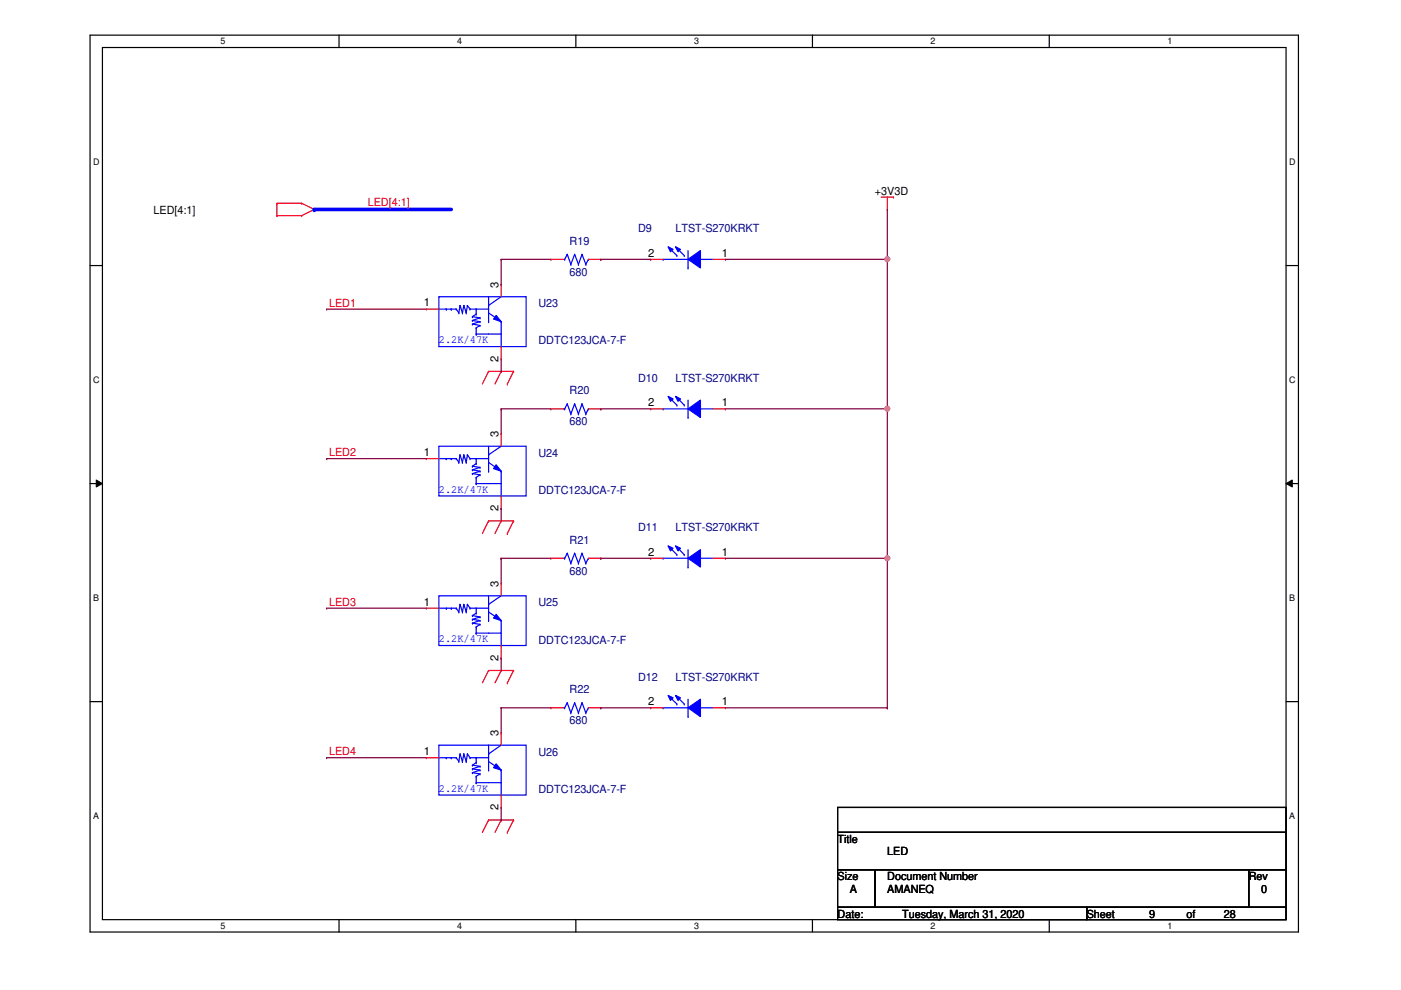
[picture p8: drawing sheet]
<svg xmlns="http://www.w3.org/2000/svg" width="297mm" height="210mm" viewBox="0 0 297 210" stroke-linecap="round" stroke-linejoin="round" font-family="sans-serif">
<path d="M19.1 7.5h256.2v190.1h-256.2zM21.7 10.1h251v184.9h-251z" fill="none" stroke="#000" stroke-width=".25"/>
<g fill="#fff">
<path d="M46.8 7.7h1v2.1h-1z"/>
<path d="M46.8 195.2h1v2.2h-1z"/>
</g>
<path d="M71.9 7.5v2.6M71.9 195v2.6" fill="none" stroke="#000" stroke-width=".25"/>
<g fill="#fff">
<path d="M96.9 7.7h1.1v2.1h-1.1z"/>
<path d="M96.9 195.2h1.1v2.2h-1.1z"/>
</g>
<path d="M122.1 7.5v2.6M122.1 195v2.6" fill="none" stroke="#000" stroke-width=".25"/>
<g fill="#fff">
<path d="M147.2 7.7h1v2.1h-1z"/>
<path d="M147.2 195.2h1v2.2h-1z"/>
</g>
<path d="M172.3 7.5v2.6M172.3 195v2.6" fill="none" stroke="#000" stroke-width=".25"/>
<g fill="#fff">
<path d="M197.3 7.7h1v2.1h-1z"/>
<path d="M197.3 195.2h1v2.2h-1z"/>
</g>
<path d="M222.5 7.5v2.6M222.5 195v2.6" fill="none" stroke="#000" stroke-width=".25"/>
<g fill="#fff">
<path d="M247.5 7.7h1v2.1h-1z"/>
<path d="M247.5 195.2h1v2.2h-1z"/>
<path d="M19.8 33.2h1.3v2.1h-1.3z"/>
<path d="M273.3 33.2h1.4v2.1h-1.4z"/>
<path d="M19.8 79.4h1.3v2.1h-1.3z"/>
<path d="M273.3 79.4h1.4v2.1h-1.4z"/>
</g>
<path d="M19.1 56.3h2.6M272.7 56.3h2.6" fill="none" stroke="#000" stroke-width=".25"/>
<g fill="#fff">
<path d="M19.8 125.6h1.2v2.2h-1.2z"/>
<path d="M273.3 125.6h1.3v2.2h-1.3z"/>
</g>
<path d="M19.1 102.5h2.6M272.7 102.5h2.6" fill="none" stroke="#000" stroke-width=".25"/>
<path d="M20.4 101.8l1.3 .7-1.3 .8zM272.7 102.5l1.3-.7v1.5z" fill="#000"/>
<path d="M20.4 101.8l1.3 .7-1.3 .8zM272.7 102.5l1.3-.7v1.5z" fill="none" stroke="#000" stroke-width=".21"/>
<g fill="#fff">
<path d="M19.8 171.9h1.2v2.1h-1.2z"/>
<path d="M273.3 171.9h1.3v2.1h-1.3z"/>
</g>
<path d="M19.1 148.8h2.6M272.7 148.8h2.6M177.6 171.2h95.1v5.3h-95.1zM177.6 176.5h95.1v7.9h-95.1zM177.6 184.4h7.9v8h-7.9zM177.6 192.4h52.8v2.6h-52.8zM185.5 184.4h79.3v8h-79.3zM230.4 192.4h42.3v2.6h-42.3zM264.8 184.4h7.9v8h-7.9z" fill="none" stroke="#000" stroke-width=".25"/>
<g fill="none" stroke="#f00" stroke-width=".25">
<path d="M58.7 45.7h.1M58.7 43.1h.1M58.7 43.1h5.3M58.7 45.7h5.3M58.7 43.1v2.6M64 43.1h.1M64 45.7h.1M64 43.1l2.6 1.3M66.6 44.4h.1M66.6 44.4l-2.6 1.3M186.8 41.8h2.6M188.1 44.4h.1"/>
<path d="M188.1 41.8v2.6M189.4 41.8h.1M103.6 78.7h.1M103.6 78.7l-1.3 2.7M103.6 78.7h5.3M106.3 78.7h.1M106.3 78.7l-1.4 2.7M108.9 78.7h.1M108.9 78.7l-1.3 2.7M107.6 81.4h.1M103.6 110.4h.1M103.6 110.4l-1.3 2.7"/>
<path d="M103.6 110.4h5.3M106.3 110.4h.1M106.3 110.4l-1.4 2.7M107.6 113.1h.1M108.9 110.4h.1M108.9 110.4l-1.3 2.7M103.6 142.2h.1M103.6 142.2l-1.3 2.6M103.6 142.2h5.3M106.3 142.2h.1M106.3 142.2l-1.4 2.6M107.6 144.8h.1"/>
<path d="M108.9 142.2h.1M108.9 142.2l-1.3 2.6M103.6 173.9h.1M103.6 173.9l-1.3 2.6M103.6 173.9h5.3M106.3 173.9h.1M106.3 173.9l-1.4 2.6M107.6 176.5h.1M108.9 173.9h.1M108.9 173.9l-1.3 2.6"/>
</g>
<path d="M140.6 150.1h.1M140.6 150.1h5.3M145.9 151.9h.1M145.9 148.3v3.6M148.5 150.1h.1M148.5 150.1h2.7" fill="none" stroke="#00f" stroke-width=".25"/>
<path d="M145.9 150.1l2.6-1.8v3.6z" fill-rule="evenodd" fill="#00f"/>
<path d="M145.9 150.1l2.6-1.8v3.6z" fill="none" stroke="#00f" stroke-width=".25"/>
<path d="M141.6 147.4l1.1 .6-.5 .5z" fill-rule="evenodd" fill="#00f"/>
<path d="M141.6 147.4l1.1 .6-.5 .5z" fill="none" stroke="#00f" stroke-width=".25"/>
<path d="M143.2 147.4l1.1 .6-.5 .5z" fill-rule="evenodd" fill="#00f"/>
<g fill="none" stroke="#00f" stroke-width=".25">
<path d="M140.6 86.7h.1M140.6 86.7h5.3M145.9 88.5h.1M145.9 84.8v3.7M148.5 86.7h.1M148.5 86.7h2.7M119.5 150.1h.2M119.7 150.1h.1M120.3 149h.1M120.3 149l-.6 1.1M120.3 149l.7 2.1M121 151.1h.1"/>
<path d="M121.8 149h.1M121.8 149l-.8 2.1M121.8 149l.8 2.1M122.6 151.1h.1M123.4 149h.1M123.4 149l-.8 2.1M123.4 149l.8 2.1M124.2 151.1h.1M124.8 150.1h.1M124.8 150.1l-.6 1M141.9 147.7l1.6 1.6M143.2 147.4l1.1 .6-.5 .5z"/>
<path d="M143.5 149.3h.1M143.5 147.7l1.6 1.6M145.1 149.3h.1"/>
</g>
<path d="M116.8 150.1h.1M116.8 150.1h2.7M124.8 150.1h2.6M127.4 150.1h.1M138 150.1h.1M138 150.1h2.6M151.2 150.1h2.6M153.8 150.1h.1" fill="none" stroke="#f00" stroke-width=".25"/>
<path d="M145.9 86.7l2.6-1.9v3.7z" fill-rule="evenodd" fill="#00f"/>
<path d="M145.9 86.7l2.6-1.9v3.7z" fill="none" stroke="#00f" stroke-width=".25"/>
<path d="M141.6 84l1.1 .6-.5 .5z" fill-rule="evenodd" fill="#00f"/>
<path d="M141.6 84l1.1 .6-.5 .5z" fill="none" stroke="#00f" stroke-width=".25"/>
<path d="M143.2 84l1.1 .6-.5 .5z" fill-rule="evenodd" fill="#00f"/>
<path d="M140.6 55h.1M140.6 55h5.3M145.9 56.8h.1M145.9 53.1v3.7M148.5 55h.1M148.5 55h2.7M141.9 84.3l1.6 1.6M143.2 84l1.1 .6-.5 .5zM143.5 85.9h.1M143.5 84.3l1.6 1.6M145.1 85.9h.1" fill="none" stroke="#00f" stroke-width=".25"/>
<path d="M138 86.7h.1M138 86.7h2.6M151.2 86.7h2.6M153.8 86.7h.1" fill="none" stroke="#f00" stroke-width=".25"/>
<path d="M145.9 55l2.6-1.9v3.7z" fill-rule="evenodd" fill="#00f"/>
<path d="M145.9 55l2.6-1.9v3.7z" fill="none" stroke="#00f" stroke-width=".25"/>
<path d="M141.6 52.3l1.1 .6-.5 .5z" fill-rule="evenodd" fill="#00f"/>
<path d="M141.6 52.3l1.1 .6-.5 .5z" fill="none" stroke="#00f" stroke-width=".25"/>
<path d="M143.2 52.3l1.1 .6-.5 .5z" fill-rule="evenodd" fill="#00f"/>
<g fill="none" stroke="#00f" stroke-width=".25">
<path d="M141.9 52.6l1.6 1.6M143.2 52.3l1.1 .6-.5 .5zM143.5 54.2h.1M143.5 52.6l1.6 1.6M145.1 54.2h.1M101 65.5h.1M101 65.5h2.6M103.6 64.8h.1M103.6 68.2h.1M103.6 66.3l2.7 1.9M103.6 62.9v5.3M106.3 68.2h.1"/>
<path d="M106.3 62.9l-2.7 1.9"/>
</g>
<path d="M138 55h.1M138 55h2.6M151.2 55h2.6M153.8 55h.1" fill="none" stroke="#f00" stroke-width=".25"/>
<path d="M105.2 66.9l1.1 1.3-1.7-.6z" fill="#00f"/>
<g fill="none" stroke="#00f" stroke-width=".25">
<path d="M119.5 55h.2M119.7 55h.1M120.3 53.9h.1M120.3 53.9l-.6 1.1M120.3 53.9l.7 2.1M121 56h.1M121.8 53.9h.1M121.8 53.9l-.8 2.1M121.8 53.9l.8 2.1M122.6 56h.1M123.4 53.9h.1M123.4 53.9l-.8 2.1"/>
<path d="M123.4 53.9l.8 2.1M124.2 56h.1M124.8 55h.1M124.8 55l-.6 1M93 62.9h18.5v10.6h-18.5zM93 65.5h3.7M94.6 65.5h.1M95.7 65.5h.1M96.7 65.5h.1M96.7 65.5l.6 .8M97.3 66.3h.1M97.5 64.8h.1"/>
<path d="M97.5 64.8l.5 1.5M97.5 64.8l-.2 1.5M98 66.3h.1M98.3 64.8h.1M98.3 64.8l.5 1.5M98.3 64.8l-.3 1.5M98.8 66.3h.1M99.1 64.8h.1M99.1 64.8l.6 .7M99.1 64.8l-.3 1.5M99.7 65.5h.1M99.7 65.5h1.3v1.1"/>
<path d="M100.2 67.1h.1M100.2 67.9h.1M100.2 68.7h.1M100.2 67.1l1.6 .3M100.2 67.9l1.6 .3M100.2 68.7l1.6 .3M101 70.8h5.3M101 66.6h.1M101 69.5h.1M101 70.8h.1M101 69.5v1.3M101 66.6l-.8 .5"/>
<path d="M101.8 67.4h.1M101.8 68.2h.1M101.8 69h.1M101.8 67.4l-1.6 .5M101.8 68.2l-1.6 .5M101.8 69l-.8 .5M105.2 66.9l1.1 1.3-1.7-.6zM106.3 68.2v2.6M106.3 73.5h.1M106.3 70.8v2.7M119.5 86.7h.2M119.7 86.7h.1"/>
<path d="M120.3 85.6h.1M120.3 85.6l-.6 1.1M120.3 85.6l.7 2.2M121 87.8h.1M121.8 85.6h.1M121.8 85.6l-.8 2.2M121.8 85.6l.8 2.2M122.6 87.8h.1M123.4 85.6h.1M123.4 85.6l-.8 2.2M123.4 85.6l.8 2.2M124.2 87.8h.1"/>
<path d="M124.8 86.7h.1M124.8 86.7l-.6 1.1M119.5 118.4h.2M119.7 118.4h.1M120.3 117.3h.1M120.3 117.3l-.6 1.1M120.3 117.3l.7 2.1M121 119.4h.1M121.8 117.3h.1M121.8 117.3l-.8 2.1M121.8 117.3l.8 2.1M122.6 119.4h.1"/>
<path d="M123.4 117.3h.1M123.4 117.3l-.8 2.1M123.4 117.3l.8 2.1M124.2 119.4h.1M124.8 118.4h.1M124.8 118.4l-.6 1M140.6 118.4h.1M140.6 118.4h5.3M145.9 116.5v3.7M148.5 118.4h.1M148.5 118.4h2.7M145.9 120.2h.1"/>
</g>
<g fill="none" stroke="#f00" stroke-width=".25">
<path d="M116.8 55h.1M116.8 55h2.7M124.8 55h2.6M127.4 55h.1M90.4 65.5h.1M90.4 65.5h2.6M106.3 60.3h.1M106.3 76.1h.1M106.3 60.3v2.6M106.3 73.5v2.6M116.8 86.7h.1M116.8 86.7h2.7"/>
<path d="M124.8 86.7h2.6M127.4 86.7h.1M116.8 118.4h.1M116.8 118.4h2.7M124.8 118.4h2.6M127.4 118.4h.1"/>
</g>
<path d="M145.9 118.4l2.6-1.9v3.7z" fill-rule="evenodd" fill="#00f"/>
<path d="M145.9 118.4l2.6-1.9v3.7z" fill="none" stroke="#00f" stroke-width=".25"/>
<path d="M141.6 115.7l1.1 .5-.5 .6z" fill-rule="evenodd" fill="#00f"/>
<path d="M141.6 115.7l1.1 .5-.5 .6z" fill="none" stroke="#00f" stroke-width=".25"/>
<path d="M143.2 115.7l1.1 .5-.5 .6z" fill-rule="evenodd" fill="#00f"/>
<g fill="none" stroke="#00f" stroke-width=".25">
<path d="M141.9 116l1.6 1.6M143.2 115.7l1.1 .5-.5 .6zM143.5 117.6h.1M143.5 116l1.6 1.6M145.1 117.6h.1M103.6 159.9h.1M103.6 158v5.3M106.3 158l-2.7 1.9M101 160.7h.1M101 160.7h2.6M103.6 163.3h.1M103.6 161.5l2.7 1.8"/>
<path d="M106.3 163.3h.1"/>
</g>
<path d="M138 118.4h.1M138 118.4h2.6M151.2 118.4h2.6M153.8 118.4h.1" fill="none" stroke="#f00" stroke-width=".25"/>
<path d="M105.2 162l1.1 1.3-1.7-.5z" fill="#00f"/>
<g fill="none" stroke="#00f" stroke-width=".25">
<path d="M101 97.2h.1M101 97.2h2.6M103.6 96.4h.1M103.6 99.9h.1M103.6 98l2.7 1.9M103.6 94.6v5.3M106.3 99.9h.1M106.3 94.6l-2.7 1.8M93 158h18.5v10.6h-18.5zM97.5 159.9h.1M97.5 159.9l.5 1.6M97.5 159.9l-.2 1.6"/>
<path d="M98.3 159.9h.1M98.3 159.9l.5 1.6M98.3 159.9l-.3 1.6M99.1 159.9h.1M99.1 159.9l.6 .8M99.1 159.9l-.3 1.6M93 160.7h3.7M94.6 160.7h.1M95.7 160.7h.1M96.7 160.7h.1M96.7 160.7l.6 .8M97.3 161.5h.1"/>
<path d="M98 161.5h.1M98.8 161.5h.1M99.7 160.7h.1M99.7 160.7h1.3v1M100.2 162.2h.1M100.2 163h.1M100.2 163.8h.1M100.2 162.2l1.6 .3M100.2 163l1.6 .3M100.2 163.8l1.6 .3M101 165.9h5.3M101 161.7h.1"/>
<path d="M101 164.6h.1M101 165.9h.1M101 164.6v1.3M101 161.7l-.8 .5M101.8 162.5h.1M101.8 163.3h.1M101.8 164.1h.1M101.8 162.5l-1.6 .5M101.8 163.3l-1.6 .5M101.8 164.1l-.8 .5M105.2 162l1.1 1.3-1.7-.5zM106.3 163.3v2.6"/>
<path d="M106.3 168.6h.1M106.3 165.9v2.7"/>
</g>
<path d="M106.3 155.4h.1M106.3 155.4v2.6M90.4 160.7h.1M90.4 160.7h2.6M106.3 171.2h.1M106.3 168.6v2.6" fill="none" stroke="#f00" stroke-width=".25"/>
<path d="M105.2 98.6l1.1 1.3-1.7-.5z" fill="#00f"/>
<g fill="none" stroke="#00f" stroke-width=".25">
<path d="M93 94.6h18.5v10.6h-18.5zM93 97.2h3.7M94.6 97.2h.1M95.7 97.2h.1M96.7 97.2h.1M96.7 97.2l.6 .8M97.3 98h.1M97.5 96.4h.1M97.5 96.4l.5 1.6M97.5 96.4l-.2 1.6M98 98h.1M98.3 96.4h.1"/>
<path d="M98.3 96.4l.5 1.6M98.3 96.4l-.3 1.6M98.8 98h.1M99.1 96.4h.1M99.1 96.4l.6 .8M99.1 96.4l-.3 1.6M99.7 97.2h.1M99.7 97.2h1.3v1.1M100.2 98.8h.1M100.2 99.6h.1M100.2 98.8l1.6 .3M100.2 99.6l1.6 .3"/>
<path d="M101 98.3h.1M101 98.3l-.8 .5M101.8 99.1h.1M101.8 99.9h.1M101.8 99.1l-1.6 .5M101.8 99.9l-1.6 .5M105.2 98.6l1.1 1.3-1.7-.5zM106.3 99.9v2.6M100.2 100.4h.1M100.2 100.4l1.6 .3M101 102.5h5.3M101 101.2h.1"/>
<path d="M101 102.5h.1M101 101.2v1.3M101.8 100.7h.1M101.8 100.7l-.8 .5M106.3 105.2h.1M106.3 102.5v2.7M101 128.9h.1M101 128.9h2.6M103.6 128.1h.1M103.6 131.6h.1M103.6 129.8l2.7 1.8M103.6 126.3v5.3"/>
<path d="M106.3 131.6h.1M106.3 126.3l-2.7 1.8"/>
</g>
<path d="M90.4 97.2h.1M90.4 97.2h2.6M106.3 91.9h.1M106.3 91.9v2.7M106.3 107.8h.1M106.3 105.2v2.6" fill="none" stroke="#f00" stroke-width=".25"/>
<path d="M105.2 130.3l1.1 1.3-1.7-.5z" fill="#00f"/>
<g fill="none" stroke="#00f" stroke-width=".25">
<path d="M93 126.3h18.5v10.6h-18.5zM93 128.9h3.7M94.6 128.9h.1M95.7 128.9h.1M96.7 128.9h.1M96.7 128.9l.6 .9M97.3 129.8h.1M97.5 128.1h.1M97.5 128.1l.5 1.7M97.5 128.1l-.2 1.7M98 129.8h.1M98.3 128.1h.1"/>
<path d="M98.3 128.1l.5 1.7M98.3 128.1l-.3 1.7M98.8 129.8h.1M99.1 128.1h.1M99.1 128.1l.6 .8M99.1 128.1l-.3 1.7M99.7 128.9h.1M99.7 128.9h1.3v1.1M100.2 130.5h.1M100.2 131.3h.1M100.2 132.1h.1M100.2 130.5l1.6 .3"/>
<path d="M100.2 131.3l1.6 .3M100.2 132.1l1.6 .3M101 134.2h5.3M101 130h.1M101 132.9h.1M101 134.2h.1M101 132.9v1.3M101 130l-.8 .5M101.8 130.8h.1M101.8 131.6h.1M101.8 132.4h.1M101.8 130.8l-1.6 .5"/>
<path d="M101.8 131.6l-1.6 .5M101.8 132.4l-.8 .5M105.2 130.3l1.1 1.3-1.7-.5zM106.3 131.6v2.6M106.3 136.9h.1M106.3 134.2v2.7"/>
</g>
<path d="M90.4 128.9h.1M90.4 128.9h2.6M106.3 123.7h.1M106.3 139.5h.1M106.3 123.7v2.6M106.3 136.9v2.6" fill="none" stroke="#f00" stroke-width=".25"/>
<path d="M66.6 44.4h29.1" fill="none" stroke="#00f" stroke-width=".76"/>
<circle cx="66.6" cy="44.4" r=".38" fill="#00f"/>
<g fill="none" stroke="#800040" stroke-width=".25">
<path d="M106.3 55h.1M106.3 55h10.5M106.3 55v5.3M127.4 55h.1M127.4 55h10.6M153.8 55h34.3M188.1 55h.1M188.1 44.4v42.3M69.3 65.5h.1M69.3 65.5h21.1M106.3 60.3h.1M106.3 78.7h.1"/>
<path d="M106.3 76.1v2.6M69.3 97.2h.1M69.3 97.2h21.1M106.3 86.7h.1M106.3 86.7v5.2M106.3 86.7h10.5M127.4 86.7h.1M127.4 86.7h10.6M188.1 86.7h.1M106.3 107.8h.1M106.3 118.4h.1M106.3 107.8v2.6"/>
<path d="M106.3 118.4v5.3M106.3 118.4h10.5M127.4 118.4h.1M127.4 118.4h10.6M69.3 128.9h.1M69.3 128.9h21.1M106.3 139.5h.1M106.3 139.5v2.7M106.3 150.1h.1M106.3 150.1v5.3M106.3 150.1h10.5M127.4 150.1h.1"/>
<path d="M127.4 150.1h10.6M153.8 150.1h34.3M188.1 150.1h.1M69.3 160.7h.1M69.3 160.7h21.1M106.3 173.9h.1M106.3 171.2v2.7"/>
</g>
<circle cx="188.1" cy="54.9" r=".51" fill="#f0f"/>
<circle cx="188.1" cy="54.9" r=".51" fill="none" stroke="#f0f" stroke-width=".25"/>
<path d="M153.8 86.7h34.3M188.1 86.7h.1M188.1 86.7v31.7M188.1 118.4h.1" fill="none" stroke="#800040" stroke-width=".25"/>
<circle cx="188.1" cy="86.7" r=".51" fill="#f0f"/>
<circle cx="188.1" cy="86.7" r=".51" fill="none" stroke="#f0f" stroke-width=".25"/>
<circle cx="188.1" cy="118.4" r=".51" fill="#f0f"/>
<circle cx="188.1" cy="118.4" r=".51" fill="none" stroke="#f0f" stroke-width=".25"/>
<path d="M153.8 118.4h34.3M188.1 118.4h.1M188.1 118.4v31.7M188.1 150.1h.1" fill="none" stroke="#800040" stroke-width=".25"/>
<circle cx="188.1" cy="54.9" r=".51" fill="#f0f"/>
<circle cx="188.1" cy="54.9" r=".51" fill="none" stroke="#f0f" stroke-width=".25"/>
<circle cx="188.1" cy="86.7" r=".51" fill="#f0f"/>
<circle cx="188.1" cy="86.7" r=".51" fill="none" stroke="#f0f" stroke-width=".25"/>
<circle cx="188.1" cy="118.4" r=".51" fill="#f0f"/>
<circle cx="188.1" cy="118.4" r=".51" fill="none" stroke="#f0f" stroke-width=".25"/>
<g font-size="2.4">
<text x="185.5" y="41.3">+3V3D</text>
<text x="32.6" y="45.3">LED[4:1]</text>
<text x="137.4" y="54.4">2</text>
<text x="153" y="54.4">1</text>
<text x="89.9" y="65">1</text>
<text x="105.7" y="61" transform="rotate(-90 105.7 61)">3</text>
<text x="105.7" y="76.7" transform="rotate(-90 105.7 76.7)">2</text>
<text x="137.4" y="86.1">2</text>
<text x="153" y="86.1">1</text>
<text x="105.7" y="92.8" transform="rotate(-90 105.7 92.8)">3</text>
<text x="89.9" y="96.7">1</text>
<text x="105.7" y="108.4" transform="rotate(-90 105.7 108.4)">2</text>
<text x="137.4" y="117.8">2</text>
<text x="153" y="117.8">1</text>
<text x="105.7" y="124.5" transform="rotate(-90 105.7 124.5)">3</text>
<text x="89.9" y="128.4">1</text>
<text x="105.7" y="140.1" transform="rotate(-90 105.7 140.1)">2</text>
<text x="137.4" y="149.5">2</text>
<text x="153" y="149.5">1</text>
<text x="89.9" y="160.1">1</text>
<text x="105.7" y="156.1" transform="rotate(-90 105.7 156.1)">3</text>
<text x="105.7" y="171.8" transform="rotate(-90 105.7 171.8)">2</text>
<text x="177.6" y="178.7">Title</text>
<text x="188.1" y="181.4">LED</text>
<text x="177.6" y="186.6">Size</text>
<text x="180.2" y="189.3">A</text>
<text x="188.1" y="186.6">Document Number</text>
<text x="188.1" y="189.3">AMANEQ</text>
<text x="264.8" y="186.6">Rev</text>
<text x="267.4" y="189.3">0</text>
<text x="177.6" y="194.6">Date:</text>
<text x="191.3" y="194.6">Tuesday, March 31, 2020</text>
<text x="230.4" y="194.6">Sheet</text>
<text x="243.6" y="194.6">9</text>
<text x="251.5" y="194.6">of</text>
<text x="259.5" y="194.6">28</text>
</g>
<g font-size="2.4" fill="#f00">
<text x="78" y="43.6">LED[4:1]</text>
<text x="69.8" y="65">LED1</text>
<text x="69.8" y="96.7">LED2</text>
<text x="69.8" y="128.4">LED3</text>
<text x="69.8" y="160.1">LED4</text>
</g>
<g font-size="2.4" fill="#000080">
<text x="120.8" y="51.9">R19</text>
<text x="135.3" y="49.3">D9</text>
<text x="143.2" y="49.3">LTST-S270KRKT</text>
<text x="120.8" y="58.5">680</text>
<text x="114.2" y="65.1">U23</text>
<text x="114.2" y="73">DDTC123JCA-7-F</text>
<text x="120.8" y="83.6">R20</text>
<text x="135.3" y="80.9">D10</text>
<text x="143.2" y="80.9">LTST-S270KRKT</text>
<text x="120.8" y="90.2">680</text>
<text x="114.2" y="96.8">U24</text>
<text x="114.2" y="104.7">DDTC123JCA-7-F</text>
<text x="135.3" y="112.6">D11</text>
<text x="143.2" y="112.6">LTST-S270KRKT</text>
<text x="120.8" y="115.3">R21</text>
<text x="120.8" y="121.9">680</text>
<text x="114.2" y="128.5">U25</text>
<text x="114.2" y="136.4">DDTC123JCA-7-F</text>
<text x="120.8" y="147">R22</text>
<text x="135.3" y="144.4">D12</text>
<text x="143.2" y="144.4">LTST-S270KRKT</text>
<text x="120.8" y="153.6">680</text>
<text x="114.2" y="160.2">U26</text>
<text x="114.2" y="168.1">DDTC123JCA-7-F</text>
</g>
<g font-size="2.4" fill="#00f">
<text x="93" y="72.7">2.2K/47K</text>
<text x="93" y="104.4">2.2K/47K</text>
<text x="93" y="136.1">2.2K/47K</text>
<text x="93" y="167.9">2.2K/47K</text>
</g>
<g font-size="1.9">
<text x="46.8" y="9.4">5</text>
<text x="96.9" y="9.4">4</text>
<text x="147.2" y="9.4">3</text>
<text x="197.3" y="9.4">2</text>
<text x="247.5" y="9.4">1</text>
<text x="19.8" y="34.9">D</text>
<text x="273.3" y="34.9">D</text>
<text x="19.8" y="81.1">C</text>
<text x="273.3" y="81.1">C</text>
<text x="19.8" y="127.3">B</text>
<text x="273.3" y="127.3">B</text>
<text x="19.8" y="173.6">A</text>
<text x="273.3" y="173.6">A</text>
<text x="46.8" y="196.9">5</text>
<text x="96.9" y="196.9">4</text>
<text x="147.2" y="196.9">3</text>
<text x="197.3" y="196.9">2</text>
<text x="247.5" y="196.9">1</text>
</g>
</svg>
